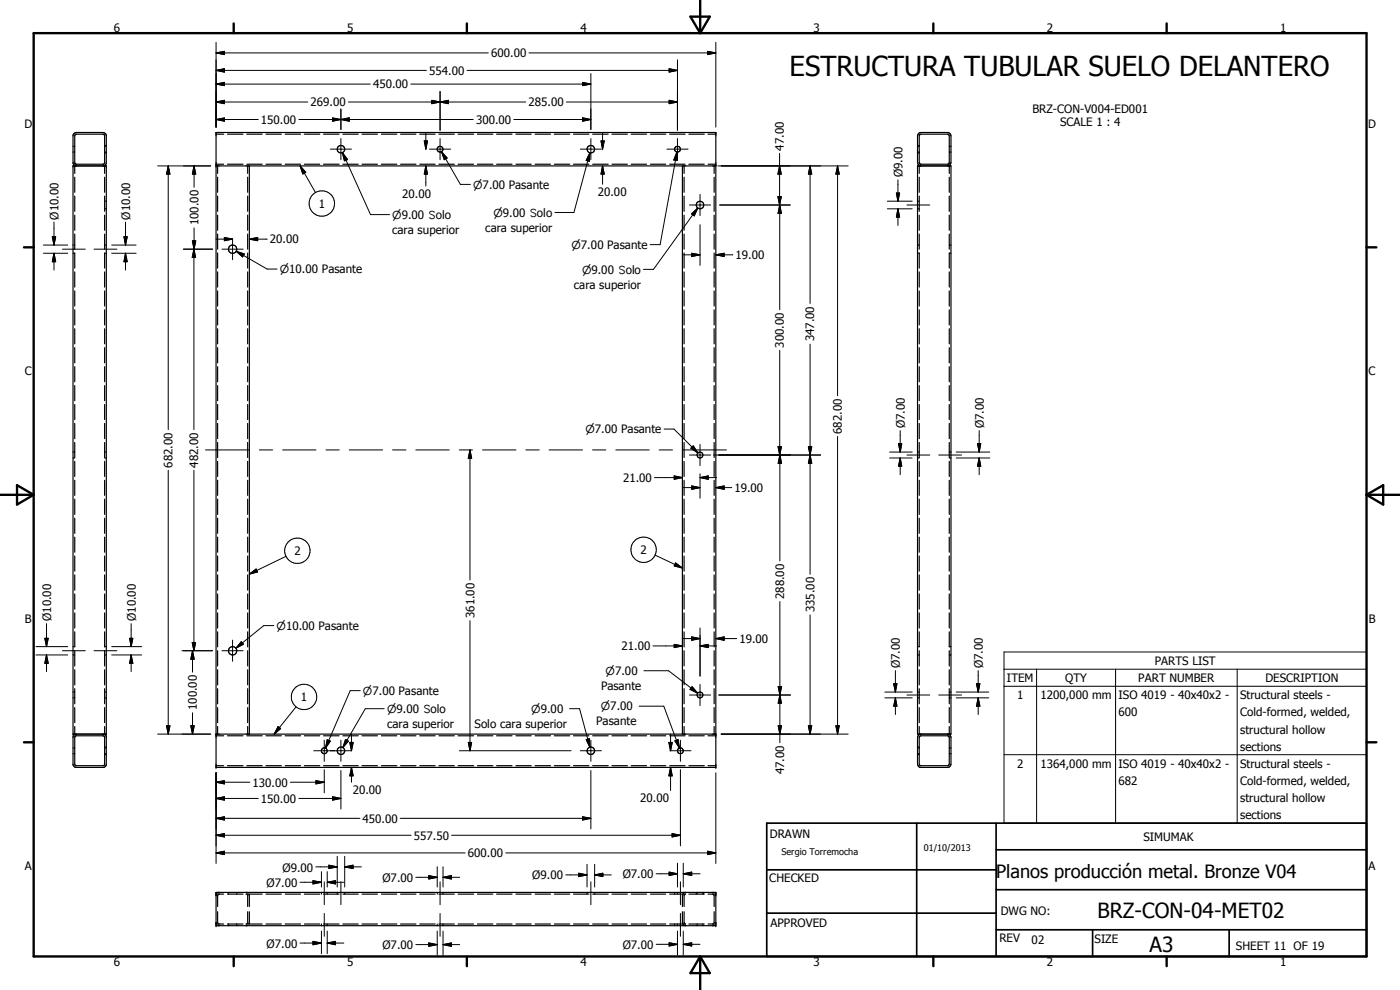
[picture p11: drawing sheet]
<svg xmlns="http://www.w3.org/2000/svg" width="420mm" height="297mm" viewBox="0 0 420 297" stroke-linecap="round" stroke-linejoin="round" font-family="sans-serif">
<g fill="none" stroke="#000" stroke-width=".35">
<path d="M64.8 39.8h150v190.5h-150zM21.9 49.8h10v170.5h-10zM21.9 45.6h.1M21.9 43.9h.1M22.3 45.6h.1M22.3 43.9h.1M22.4 49.8v2.2M22.4 53.2v4.5M22.4 58.8v4.6M22.5 40.5l.4-.2h8l.4 .2v8.6l-.4 .2-8.3-.1-.2-.3zM22.9 49.8l-.8-.4-.2-.4v-8.4l.2-.5 .8-.3h8l.8 .3 .2 .5v8.4l-.2 .4-.8 .4M31.4 43.6h.2"/>
<path d="M31.4 45.6h.2M31.4 43.9h.2M31.4 45.9h.2M31.4 49.8v2.2M31.4 53.2v4.5M31.4 58.8v4.6M31.7 43.6h.2M31.7 45.6h.2M31.7 43.9h.2M31.7 45.9h.2M64.8 49.8h150M64.8 49.3h2.3"/>
<path d="M64.8 40.3h2.3M65.3 49.8v2.2M65.3 53.2v4.5M65.3 58.8v4.6M68.3 49.3h4.6M68.3 40.3h4.6M74.1 49.3h4.6M74.1 40.3h4.6M74.3 49.8v2.2M74.3 53.2v4.5M74.3 58.8v4.6M74.8 49.8v170.5"/>
<path d="M79.8 49.3h4.6M79.8 40.3h4.6M85.6 49.3h4.6M85.6 40.3h4.6M91.3 49.3h4.7M91.3 40.3h4.7M97.1 49.3h4.7M97.1 40.3h4.7M102.9 49.3h4.6M102.9 40.3h4.6M108.7 49.3h4.6M108.7 40.3h4.6"/>
<path d="M114.5 49.3h4.6M114.5 40.3h4.6M120.2 49.3h4.6M120.2 40.3h4.6M126 49.3h4.6M126 40.3h4.6M131.7 49.3h4.6M131.7 40.3h4.6M137.5 49.3h4.6M137.5 40.3h4.6M143.3 49.3h4.6M143.3 40.3h4.6"/>
<path d="M149 49.3h4.7M149 40.3h4.7M154.8 49.3h4.6M154.8 40.3h4.6M160.6 49.3h4.6M160.6 40.3h4.6M166.4 49.3h4.6M166.4 40.3h4.6M172.1 49.3h4.6M172.1 40.3h4.6M177.9 49.3h4.6M177.9 40.3h4.6"/>
<path d="M183.7 49.3h4.6M183.7 40.3h4.6M189.4 49.3h4.6M189.4 40.3h4.6M195.2 49.3h4.6M195.2 40.3h4.6M201 49.3h4.6M201 40.3h4.6M204.8 49.8v170.5M205.3 49.8v2.2M205.3 53.2v4.5M205.3 58.8v4.6"/>
<path d="M206.7 49.3h4.7M206.7 40.3h4.7M212.5 49.3h2.3M212.5 40.3h2.3M214.3 49.8v2.2M214.3 53.2v4.5M214.3 58.8v4.6M275.4 49.8h10v170.5h-10zM275.4 43.6h.1M275.4 45.6h.1M275.4 43.9h.1M275.4 45.9h.1"/>
<path d="M275.7 43.6h.2M275.7 45.6h.2M275.7 43.9h.2M275.7 45.9h.2M275.9 49.8v2.2M275.9 53.2v4.5M275.9 58.8v4.6M276 40.5l.4-.2h8l.4 .2 .1 8.3-.2 .4h-8.6l-.2-.4zM276.4 49.8l-.8-.4-.2-.6v-8l.2-.7 .8-.3h8l.7 .3 .3 .7v8l-.4 .7-.6 .3M284.9 49.8v2.2M284.9 53.2v4.5M284.9 58.8v4.6"/>
<path d="M284.9 45.6h.2M284.9 43.9h.2M285.2 45.6h.2M285.2 43.9h.2M21.9 76h.1M21.9 73.5h.1M22.3 76h.1M22.3 73.5h.1M22.4 64.6v4.5M22.4 70.2v4.6M22.4 75.9v4.5M31.4 76h.2"/>
<path d="M31.4 73.5h.2M31.4 62.7h.2M31.4 60.4h.2M31.4 64.6v4.5M31.4 70.2v4.6M31.4 75.9v4.5M31.7 76h.2M31.7 73.5h.2M31.7 62.7h.2M31.7 60.4h.2M65.3 64.6v4.5M65.3 70.2v4.6"/>
<path d="M65.3 75.9v4.5M74.3 64.6v4.5M74.3 70.2v4.6M74.3 75.9v4.5M205.3 64.6v4.5M205.3 70.2v4.6M205.3 75.9v4.5M214.3 64.6v4.5M214.3 70.2v4.6M214.3 75.9v4.5M275.4 76h.1M275.4 73.5h.1"/>
<path d="M275.4 62.7h.1M275.4 60.4h.1M275.7 76h.2M275.7 73.5h.2M275.7 62.7h.2M275.7 60.4h.2M275.9 64.6v4.5M275.9 70.2v4.6M275.9 75.9v4.5M284.9 76h.2M284.9 73.5h.2M284.9 64.6v4.5"/>
<path d="M284.9 70.2v4.6M284.9 75.9v4.5M285.2 76h.2M285.2 73.5h.2M22.4 81.6v4.5M22.4 87.3v4.5M22.4 93v4.5M22.4 98.6v4.6M31.4 81.6v4.5M31.4 87.3v4.5M31.4 93v4.5M31.4 98.6v4.6"/>
<path d="M65.3 81.6v4.5M65.3 87.3v4.5M65.3 93v4.5M65.3 98.6v4.6M74.3 81.6v4.5M74.3 87.3v4.5M74.3 93v4.5M74.3 98.6v4.6M205.3 81.6v4.5M205.3 87.3v4.5M205.3 93v4.5M205.3 98.6v4.6"/>
<path d="M214.3 81.6v4.5M214.3 87.3v4.5M214.3 93v4.5M214.3 98.6v4.6M275.9 81.6v4.5M275.9 87.3v4.5M275.9 93v4.5M275.9 98.6v4.6M284.9 81.6v4.5M284.9 87.3v4.5M284.9 93v4.5M284.9 98.6v4.6"/>
<path d="M22.4 104.3v4.6M22.4 110v4.6M22.4 115.7v4.5M31.4 104.3v4.6M31.4 110v4.6M31.4 115.7v4.5M65.3 104.3v4.6M65.3 110v4.6M65.3 115.7v4.5M74.3 104.3v4.6M74.3 110v4.6M74.3 115.7v4.5"/>
<path d="M205.3 104.3v4.6M205.3 110v4.6M205.3 115.7v4.5M214.3 104.3v4.6M214.3 110v4.6M214.3 115.7v4.5M275.9 104.3v4.6M275.9 110v4.6M275.9 115.7v4.5M284.9 104.3v4.6M284.9 110v4.6M284.9 115.7v4.5"/>
<path d="M21.9 137.4h.1M21.9 135.6h.1M22.3 137.4h.1M22.3 135.6h.1M22.4 121.4v4.5M22.4 127v4.6M22.4 132.8v4.5M22.4 138.4v4.6M31.4 137.4h.2M31.4 135.6h.2M31.4 121.4v4.5M31.4 127v4.6"/>
<path d="M31.4 132.8v4.5M31.4 138.4v4.6M31.7 137.4h.2M31.7 135.6h.2M65.3 121.4v4.5M65.3 127v4.6M65.3 132.8v4.5M65.3 138.4v4.6M74.3 121.4v4.5M74.3 127v4.6M74.3 132.8v4.5M74.3 138.4v4.6"/>
<path d="M205.3 121.4v4.5M205.3 127v4.6M205.3 132.8v4.5M205.3 138.4v4.6M214.3 121.4v4.5M214.3 127v4.6M214.3 132.8v4.5M214.3 138.4v4.6M275.4 137.4h.1M275.4 135.6h.1M275.7 137.4h.2M275.7 135.6h.2"/>
<path d="M275.9 121.4v4.5M275.9 127v4.6M275.9 132.8v4.5M275.9 138.4v4.6M284.9 121.4v4.5M284.9 127v4.6M284.9 132.8v4.5M284.9 138.4v4.6M284.9 137.4h.2M284.9 135.6h.2M285.2 137.4h.2M285.2 135.6h.2"/>
<path d="M22.4 144.1v4.5M22.4 149.8v4.5M22.4 155.5v4.5M31.4 144.1v4.5M31.4 149.8v4.5M31.4 155.5v4.5M65.3 144.1v4.5M65.3 149.8v4.5M65.3 155.5v4.5M74.3 144.1v4.5M74.3 149.8v4.5M74.3 155.5v4.5"/>
<path d="M205.3 144.1v4.5M205.3 149.8v4.5M205.3 155.5v4.5M214.3 144.1v4.5M214.3 149.8v4.5M214.3 155.5v4.5M275.9 144.1v4.5M275.9 149.8v4.5M275.9 155.5v4.5M284.9 144.1v4.5M284.9 149.8v4.5M284.9 155.5v4.5"/>
<path d="M22.4 161.2v4.5M22.4 166.8v4.6M22.4 172.5v4.6M22.4 178.2v4.6M31.4 161.2v4.5M31.4 166.8v4.6M31.4 172.5v4.6M31.4 178.2v4.6M65.3 161.2v4.5M65.3 166.8v4.6M65.3 172.5v4.6M65.3 178.2v4.6"/>
<path d="M74.3 161.2v4.5M74.3 166.8v4.6M74.3 172.5v4.6M74.3 178.2v4.6M205.3 161.2v4.5M205.3 166.8v4.6M205.3 172.5v4.6M205.3 178.2v4.6M214.3 161.2v4.5M214.3 166.8v4.6M214.3 172.5v4.6M214.3 178.2v4.6"/>
<path d="M275.9 161.2v4.5M275.9 166.8v4.6M275.9 172.5v4.6M275.9 178.2v4.6M284.9 161.2v4.5M284.9 166.8v4.6M284.9 172.5v4.6M284.9 178.2v4.6M21.9 196.5h.1M21.9 194h.1M22.3 196.5h.1M22.3 194h.1"/>
<path d="M22.4 183.9v4.5M22.4 189.6v4.5M22.4 195.2v4.6M31.4 196.5h.2M31.4 194h.2M31.4 183.9v4.5M31.4 189.6v4.5M31.4 195.2v4.6M31.7 196.5h.2M31.7 194h.2M65.3 183.9v4.5M65.3 189.6v4.5"/>
<path d="M65.3 195.2v4.6M74.3 183.9v4.5M74.3 189.6v4.5M74.3 195.2v4.6M205.3 183.9v4.5M205.3 189.6v4.5M205.3 195.2v4.6M214.3 183.9v4.5M214.3 189.6v4.5M214.3 195.2v4.6M275.4 196.5h.1M275.4 194h.1"/>
<path d="M275.7 196.5h.2M275.7 194h.2M275.9 183.9v4.5M275.9 189.6v4.5M275.9 195.2v4.6M284.9 196.5h.2M284.9 194h.2M284.9 183.9v4.5M284.9 189.6v4.5M284.9 195.2v4.6M285.2 196.5h.2M285.2 194h.2"/>
<path d="M21.9 209.4h.1M21.9 207.6h.1M22.3 209.4h.1M22.3 207.6h.1M22.4 201v4.5M22.4 206.6v4.6M22.4 212.3v4.5M22.4 218v2.3M31.4 209.4h.2M31.4 207.6h.2M31.4 201v4.5M31.4 206.6v4.6"/>
<path d="M31.4 212.3v4.5M31.4 218v2.3M31.7 209.4h.2M31.7 207.6h.2M65.3 201v4.5M65.3 206.6v4.6M65.3 212.3v4.5M65.3 218v2.3M74.3 201v4.5M74.3 206.6v4.6M74.3 212.3v4.5M74.3 218v2.3"/>
<path d="M205.3 201v4.5M205.3 206.6v4.6M205.3 212.3v4.5M205.3 218v2.3M214.3 201v4.5M214.3 206.6v4.6M214.3 212.3v4.5M214.3 218v2.3M275.4 209.4h.1M275.4 207.6h.1M275.7 209.4h.2M275.7 207.6h.2"/>
<path d="M275.9 201v4.5M275.9 206.6v4.6M275.9 212.3v4.5M275.9 218v2.3M284.9 201v4.5M284.9 206.6v4.6M284.9 212.3v4.5M284.9 218v2.3M284.9 209.4h.2M284.9 207.6h.2M285.2 209.4h.2M285.2 207.6h.2"/>
<path d="M21.9 224.4h.1M21.9 226.1h.1M22.3 224.4h.1M22.3 226.1h.1M22.6 220.9l8.5-.1 .2 .2 .1 8.4-.2 .3h-8.4l-.3-.2-.1-8.4zM22.7 220.3l-.8 .7v8.5l.8 .8h8.4l.6-.4 .2-.4v-8.5l-.8-.7M31.4 224.4h.2M31.4 224.2h.2M31.4 226.1h.2M31.4 226.4h.2M31.7 224.4h.2M31.7 224.2h.2"/>
<path d="M31.7 226.1h.2M31.7 226.4h.2M64.8 220.3h150M64.8 220.8h2.3M64.8 229.7h2.3M68.3 220.8h4.6M68.3 229.7h4.6M74.1 220.8h4.6M74.1 229.7h4.6M79.8 220.8h4.6M79.8 229.7h4.6M85.6 220.8h4.6"/>
<path d="M85.6 229.7h4.6M91.3 220.8h4.7M91.3 229.7h4.7M97.1 220.8h4.7M97.1 229.7h4.7M102.9 220.8h4.6M102.9 229.7h4.6M108.7 220.8h4.6M108.7 229.7h4.6M114.5 220.8h4.6M114.5 229.7h4.6M120.2 220.8h4.6"/>
<path d="M120.2 229.7h4.6M126 220.8h4.6M126 229.7h4.6M131.7 220.8h4.6M131.7 229.7h4.6M137.5 220.8h4.6M137.5 229.7h4.6M143.3 220.8h4.6M143.3 229.7h4.6M149 220.8h4.7M149 229.7h4.7M154.8 220.8h4.6"/>
<path d="M154.8 229.7h4.6M160.6 220.8h4.6M160.6 229.7h4.6M166.4 220.8h4.6M166.4 229.7h4.6M172.1 220.8h4.6M172.1 229.7h4.6M177.9 220.8h4.6M177.9 229.7h4.6M183.7 220.8h4.6M183.7 229.7h4.6M189.4 220.8h4.6"/>
<path d="M189.4 229.7h4.6M195.2 220.8h4.6M195.2 229.7h4.6M201 220.8h4.6M201 229.7h4.6M206.7 220.8h4.7M206.7 229.7h4.7M212.5 220.8h2.3M212.5 229.7h2.3M275.4 224.4h.1M275.4 224.2h.1M275.4 226.1h.1"/>
<path d="M275.4 226.4h.1M275.7 224.4h.2M275.7 224.2h.2M275.7 226.1h.2M275.7 226.4h.2M276.1 220.9h8.6l.2 .4v8l-.2 .4h-8.6l-.2-.4v-8zM276.2 220.3l-.5 .2-.3 .8v8l.3 .7 .5 .3h8.4l.4-.3 .4-.7v-8l-.4-.8-.4-.2M284.9 224.4h.2M284.9 226.1h.2M285.2 224.4h.2M285.2 226.1h.2M64.8 267.8h150v9.9h-150z"/>
<path d="M64.8 277.2h2.3M64.8 268.3h2.3M64.8 277l.2 .2M65 268.3l-.2 .2M65.3 273.6l.1 3.4M65.3 277.6l.3 .1M65.4 268.5l-.1 3.5M65.6 277.2h.1M65.6 267.8l-.3 .1M65.7 268.3l-.1 .1M68.3 277.2h4.6M68.3 268.3h4.6"/>
<path d="M68.6 267.8v.1M68.6 268.1v.2M68.6 277.2v.3M68.6 277.6v.1M71.1 267.8v.1M71.1 268.1v.2M71.1 277.2v.3M71.1 277.6v.1M73.8 277.2h4.9M73.8 268.3l.3 .1M74.1 268.3h4.6M74.1 267.8l.2 .1"/>
<path d="M74.2 268.5l.1 3.5M74.3 273.6l-.1 3.4M74.3 277.6l-.2 .1M74.7 268.3l.1 3.7M74.7 268.3h.1M74.7 277.2h.1M74.8 273.6l-.1 3.6M79.8 277.2h4.6M79.8 268.3h4.6M85.6 277.2h4.6M85.6 268.3h4.6M91.3 277.2h4.7"/>
<path d="M91.3 268.3h4.7M96.5 267.8v.1M96.5 268.1v.2M96.5 277.2v.3M96.5 277.6v.1M97.1 277.2h4.7M97.1 268.3h4.7M98.2 267.8v.1M98.2 268.1v.2M98.2 277.2v.3M98.2 277.6v.1M101.2 267.8v.1"/>
<path d="M101.2 268.1v.2M102.9 277.2h4.6M102.9 268.3h4.6M103.5 267.8v.1M103.5 268.1v.2M108.7 277.2h4.6M108.7 268.3h4.6M114.5 277.2h4.6M114.5 268.3h4.6M120.2 277.2h4.6M120.2 268.3h4.6M126 277.2h4.6"/>
<path d="M126 268.3h4.6M131.2 267.8v.1M131.2 268.1v.2M131.2 277.2v.3M131.2 277.6v.1M131.7 277.2h4.6M131.7 268.3h4.6M133 267.8v.1M133 268.1v.2M133 277.2v.3M133 277.6v.1M137.5 277.2h4.6"/>
<path d="M137.5 268.3h4.6M143.3 277.2h4.6M143.3 268.3h4.6M149 277.2h4.7M149 268.3h4.7M154.8 277.2h4.6M154.8 268.3h4.6M160.6 277.2h4.6M160.6 268.3h4.6M166.4 277.2h4.6M166.4 268.3h4.6M172.1 277.2h4.6"/>
<path d="M172.1 268.3h4.6M176.2 267.8v.1M176.2 268.1v.2M177.9 277.2h4.6M177.9 268.3h4.6M178.5 267.8v.1M178.5 268.1v.2M183.7 277.2h4.6M183.7 268.3h4.6M189.4 277.2h4.6M189.4 268.3h4.6M195.2 277.2h4.6"/>
<path d="M195.2 268.3h4.6M201 277.2h4.8M201 268.3h4.6M202.5 267.8v.1M202.5 268.1v.2M202.5 277.2v.3M202.5 277.6v.1M203.3 267.8v.1M203.3 268.1v.2M203.3 277.2v.3M203.3 277.6v.1M204.2 267.8v.1"/>
<path d="M204.2 268.1v.2M204.2 277.2v.3M204.2 277.6v.1M204.8 273.6l.2 3.6M205 268.3l-.2 3.7M205.1 267.8v.1M205.1 268.1v.2M205.1 277.2v.3M205.1 277.6v.1M205.3 273.6l.1 3.4M205.3 277.6l.3 .1M205.4 268.5l-.1 3.5"/>
<path d="M205.6 267.8l-.3 .1M205.8 268.3l-.2 .1M206.7 277.2h4.7M206.7 268.3h4.7M208.9 267.8v.1M208.9 268.1v.2M209.2 267.8v.1M209.2 268.1v.2M209.2 277.2v.3M209.2 277.6v.1M210.9 267.8v.1M210.9 268.1v.2"/>
<path d="M210.9 277.2v.3M210.9 277.6v.1M211.2 267.8v.1M211.2 268.1v.2M212.5 277.2h2.3M212.5 268.3h2.3M214 268.3l.1 .1M214 267.8l.3 .1M214.1 277.2h-.1M214.2 268.5l.1 3.5M214.3 273.6l-.1 3.4M214.3 277.6l-.3 .1"/>
<path d="M214.7 268.3l.1 .5M214.8 276.8l-.1 .4"/>
<circle cx="102.3" cy="44.8" r="1.13"/>
<circle cx="132.1" cy="44.7" r=".88"/>
<circle cx="177.3" cy="44.7" r="1.13"/>
<circle cx="203.3" cy="44.7" r=".88"/>
<circle cx="69.8" cy="74.8" r="1.26"/>
<circle cx="210.1" cy="61.5" r="1.13"/>
<circle cx="210.1" cy="136.5" r=".88"/>
<circle cx="69.8" cy="195.3" r="1.26"/>
<circle cx="210.1" cy="208.5" r=".86"/>
<circle cx="97.3" cy="225.3" r=".87"/>
<circle cx="102.3" cy="225.3" r="1.14"/>
<circle cx="177.3" cy="225.3" r="1.14"/>
<circle cx="204.2" cy="225.3" r=".87"/>
</g>
<g fill="#000">
<circle cx="21.9" cy="49.8" r=".18"/>
<circle cx="31.9" cy="49.8" r=".18"/>
<circle cx="64.8" cy="49.8" r=".18"/>
<circle cx="21.9" cy="220.3" r=".18"/>
<circle cx="31.9" cy="220.3" r=".18"/>
<circle cx="64.8" cy="220.3" r=".18"/>
<circle cx="64.8" cy="230.3" r=".18"/>
<circle cx="214.8" cy="230.3" r=".18"/>
<circle cx="214.8" cy="220.3" r=".18"/>
<circle cx="64.8" cy="277.7" r=".18"/>
<circle cx="64.8" cy="267.8" r=".18"/>
<circle cx="214.8" cy="277.7" r=".18"/>
<circle cx="214.8" cy="267.8" r=".18"/>
</g>
<g fill="none" stroke="#000" stroke-width=".71">
<path d="M10.1 9.9h400v277.1h-400zM70.1 7v2.9M140.1 7v2.9M207.2 5h5.8l-2.9 4.9zM210.1 0v9.9M280.1 7v2.9M350.1 7v2.9M7.2 74.2h2.9M410.1 74.2h3M.1 148.5h10M5.1 145.6l5 2.9-5 2.9zM410.1 148.5h10"/>
<path d="M410.1 148.5l5-2.9v5.8zM7.2 222.7h2.9M410.1 222.7h3M70.1 287v2.9M140.1 287v2.9M210.1 287v10M210.1 287l2.9 5h-5.8zM280.1 287v2.9M350.1 287v2.9"/>
</g>
<path d="M230.1 247h180v40h-180zM275.1 247v40M298.9 255h111.2M298.9 247v40M230.1 274h68.8M230.1 261h68.8M298.9 279h111.2M298.9 267h111.2M327.9 279v8M368.9 279v8" fill="none" stroke="#000" stroke-width=".51"/>
<g fill="none" stroke="#000" stroke-width=".3">
<path d="M64.8 15.9l2.5-.5v1zM64.8 15.9h81.7M64.8 12.7v25.4M158.7 15.9h56.1M203.3 17.9v21.2M212.3 15.4l2.5 .5-2.5 .5zM214.8 12.7v25.4M64.8 35.9l2.5-.5v1zM64.8 30.6l2.5-.5v1zM64.8 25.2l2.5-.5v1zM64.8 21.1l2.5-.5v1zM64.8 35.9h12.7"/>
<path d="M64.8 30.6h27.6M64.8 25.2h46.3M64.8 21.1h63.2M89.7 35.9h52.3M99.8 35.4l2.5 .5-2.5 .5zM99.8 35.4v1l5-1.1v1.1zM102.3 35.9l2.5-.6v1.1zM102.3 32.7v6.2M104.6 30.6h53.2M123.3 25.2h54M127.8 39.8v4.9M129.6 30.1l2.5 .5-2.5 .5z"/>
<path d="M129.6 30.1l5 1v-1l-5 1zM132.1 30.6l2.5-.5v1zM132.1 27.4v11.7M140.2 21.1h63.1M154.2 35.9h23.1M170 30.6h33.3M174.8 24.7l2.5 .5-2.5 .5zM174.8 35.3l2.5 .6-2.5 .5zM177.3 22.1v16.8M180.8 39.8v4.9M200.8 20.6l2.5 .5-2.5 .5zM200.8 30.1l2.5 .5-2.5 .5z"/>
<path d="M47.3 49.8h15.9M50.5 49.8l.5 2.4h-1zM50.5 49.8v79.1M58.2 49.8l.5 2.4h-1zM58.2 49.8v6.4M90.1 49.8l1.7 1.9-.9 .5zM90.1 49.8l4.6 8M99.1 44.7h6.4M102.3 41.6v6.3M102.8 45.8l1.5 2.1-.9 .4zM102.8 45.8l8.4 18.6h5.7M127.3 42.3h1l-.5 2.4z"/>
<path d="M127.8 49.8l.5 2.4h-1zM127.8 49.8v6M128.9 44.7h6.3M132.1 41.6v6.3M132.5 45.5l1.7 1.9-.9 .5zM132.5 45.5l5.7 9.8h3M174.1 44.7h6.4M177 45.8l-.1 2.6-1-.3zM177 45.8l-4.8 18h-5.7M177.3 41.6v6.3M180.4 42.3h.9l-.5 2.4zM180.8 49.8l.5 2.4h-.9z"/>
<path d="M180.8 49.8v5.5M200.1 44.7h6.4M203.1 45.6l.1 2.6-1-.2zM203.1 45.6l-5 27.8h-3M203.3 41.6v6.3M210.1 58.3v6.4M215.4 49.8h39.1M233.5 59h1l-.5 2.5zM234 49.8l.5 2.4h-1zM234 46v15.5M243.1 49.8l.5 2.4h-1zM243.1 49.8v41.3"/>
<path d="M251.4 49.8l.5 2.4h-1zM251.4 49.8v68.9M269 57.9h1l-.5 2.5zM269.5 54v6.4M13 76h7.3M13 73.5h7.3M15.7 71h1l-.5 2.5zM16.2 76l.5 2.5h-1zM16.2 66.6v6.9M16.2 76v5M18.7 74.8h6.9M28.2 74.8h6.9"/>
<path d="M33.5 76h7.3M33.5 73.5h7.3M37.2 71h1l-.5 2.5zM37.7 76l.5 2.5h-1zM37.7 66.6v6.9M37.7 76v5M55 74.8h8.8M57.7 72.3h1l-.5 2.5zM57.7 72.3l1 5h-1l1-5zM58.2 74.8l.5 2.5h-1zM58.2 68.4v60.5M64.8 71.8h5"/>
<path d="M66.6 74.8h6.4M67.3 71.2l2.5 .6-2.5 .4zM69.8 71.6v6.3M70.9 75.4l2.4 .8-.5 .9zM70.9 75.4l9.3 5.3h2.9M74.8 71.8l2.5-.6v1zM74.8 71.8h5.4M205.1 76.5h5M206.9 61.5h6.4M207.5 64.2l1.9-1.8-1 2.4zM207.6 76l2.5 .5-2.5 .5zM209.4 62.4l-13.3 18.4h-3"/>
<path d="M210.1 67.4v12.2M214.8 76.5l2.5-.5v1zM214.8 76.5h5.1M216 61.5h21.2M234 61.5l.5 2.5h-1zM234 61.5v31.4M266.3 60.4h7.5M266.3 62.7h7.5M269.5 62.7l.5 2.5h-1zM269.5 62.7v4.9M272.2 61.5h6.8M234 105.1v63.2"/>
<path d="M243.1 103.3v69M61.7 135h13.1M77.8 135h4M84.8 135h10M97.8 135h4M104.8 135h10M117.8 135h4M124.8 135h10M137.8 135h4M141 135l.6 2.5h-1.1zM141 135v39M144.8 135h10"/>
<path d="M157.8 135h4M164.8 135h10M177.8 135h4M184.8 135h10M197.8 135h4M199.3 128.7h3l7.2 7.2M204.8 135h13.2M206.9 136.5h6.4M208.1 133.8l1.4 2.1-2.2-1.4zM210.1 133.3v6.4M214.1 136.5h32.2M233.5 134h1l-.5 2.5z"/>
<path d="M233.5 134l1.1 5h-1.1l1-5zM234 136.5l.6 2.5h-1.1zM242.6 134h1l-.5 2.5zM242.6 134l1 5h-1l1-5zM243.1 136.5l.5 2.5h-1zM251.4 130.9v89.4M267 135.6h6.8M267 137.4h6.8M269.7 133.1h.9l-.4 2.5zM270.2 137.4l.4 2.5h-.9zM270.2 129.2v6.4M270.2 137.4v5"/>
<path d="M272.2 136.5h6.8M281.7 136.5h6.9M287 135.6h10M287 137.4h10M293.4 133.1h.9l-.4 2.5zM293.9 137.4l.4 2.5h-.9zM293.9 129.2v6.4M293.9 137.4v5M50.5 141.1v79.2M58.2 141.1v54.1M196.4 143.3h8.4M202.3 142.8l2.5 .5-2.5 .5z"/>
<path d="M205.1 146.3h5M207.6 145.8l2.5 .5-2.5 .5zM210.1 143.3l2.4-.5v1zM210.1 142.2v7.3M210.1 143.3h5M214.8 146.3l2.5-.5v1zM214.8 146.3h4.8M74.8 172.3l2.1-1.6 .4 .9zM85.8 166.9l-11 5.4M196.6 166.5l8.2 3.9M202.8 168.9l2 1.5-2.5-.6zM10.8 196.5h9.5"/>
<path d="M10.8 194h9.5M13.5 191.5h1l-.5 2.5zM14 196.5l.5 2.5h-1zM14 187.1v6.9M14 196.5v5M18.7 195.2h6.9M28.2 195.2h6.9M33.5 196.5h9M33.5 194h9M38.9 191.5h1l-.5 2.5zM39.4 196.5l.5 2.5h-1zM39.4 187.1v6.9"/>
<path d="M39.4 196.5v5M54.6 195.2h9.2M57.7 192.8h1l-.5 2.4zM57.8 195.2l.5 2.6h-1zM57.8 195.2v6.5M66.6 195.2h6.4M69.8 192.1v6.3M72.4 192.5l.7 .8-2.3 1.2zM82.2 187.7h-3l-8.4 6.8M141 186.2v39.1M195.9 193.8h8.9M202.3 193.3l2.5 .5-2.5 .5z"/>
<path d="M205.1 191.6h5M207.6 191.1l2.5 .5-2.5 .5zM210.1 193.8l2.4-.5v1zM210.1 188.4v14.5M210.1 193.8h5M214.8 191.6l2.5-.5v1zM214.8 191.6h6.3M234 180.5v42.3M243.1 184.5v35.8M301.3 195.6h108.8v51.4h-108.8zM50 217.8h1l-.5 2.5zM57.3 217.8h1l-.5 2.5z"/>
<path d="M57.8 213.9v6.4M83.5 218l.7 .6-1.9 1.7zM88.8 212.1l-6.5 8.2M108.1 207.2h-3l-7.4 17.3M115.3 212.6h-5.7l-6.7 11.7M170.9 212.6h3l3.1 11.6M191.8 211.9h7.4l4.7 12.6M193.2 201.3h7.4l8.8 6.7M206.9 208.5h6.4M207.7 206l1.7 2-2.3-1.2zM210.1 205.4v6.3M215.7 208.5h21.5"/>
<path d="M233.5 217.8h1l-.5 2.5zM233.5 206h1.1l-.6 2.5zM234 208.5l.5 2.5h-1zM242.6 217.8h1l-.5 2.5zM250.9 217.8h1l-.5 2.5zM265.5 207.6h8.3M265.5 209.4h8.3M268.2 205.1h1l-.5 2.5zM268.7 209.4l.5 2.5h-1zM268.7 201.2v6.4M268.7 209.4v5M272.2 208.5h6.8"/>
<path d="M281.7 208.5h6.9M287 207.6h9.7M287 209.4h9.7M293.1 205.1h1l-.5 2.5zM293.6 209.4l.5 2.5h-1zM293.6 201.2v6.4M293.6 209.4v5M301.3 200.8h108.8M301.3 205.9h108.8M311.1 200.8v46.2M334.8 200.8v46.2M371.3 200.8v46.2"/>
<path d="M47.3 220.3h15.9M64.8 234.7l2.5-.5v1zM64.8 239.6l2.5-.5v1zM64.8 231.9v27.2M64.8 234.7h10.2M64.8 239.6h12.7M87.2 234.7h10.1M89.7 239.6h12.6M94.1 225.3h11.4M94.8 234.2l2.5 .5-2.5 .5zM97.3 222.1v6.3M97.3 230.9v7"/>
<path d="M98.2 222l.9 .4-1.4 2.1zM99.8 239.1l2.5 .5-2.5 .5zM102.3 222.1v6.3M102.3 231.2v11.5M103.7 221.9l.9 .5-1.7 1.9zM105 222.8h1l-.5 2.5zM105.5 230.3l.5 2.5h-1zM105.5 220.3v5M105.5 230.3v4.4M137.9 225.3h33.5M140.5 222.8h1.1l-.6 2.5zM174.1 225.3h6.4"/>
<path d="M175.9 221.9l1-.3 .1 2.6zM177.3 222.1v6.3M177.3 231.2v17.5M200.7 222.8h1l-.5 2.5zM201 225.3h6.4M201.2 230.3l.5 2.5h-1zM201.2 220.3v5M201.2 230.3v6.9M202.6 222.3l.9-.4 .4 2.6zM204.2 222.1v6.3M204.2 230.9v22.9M214.8 231.9v27.2"/>
<path d="M216.4 220.3h38.1M301.3 226.4h108.8M64.8 255.9l2.5-.5v1zM64.8 245.5l2.5-.4v.9zM64.8 250.6l2.5-.5v1zM64.8 255.9h74.8M64.8 245.5h43.2M64.8 250.6h58.6M98.7 259.6l2.5 .5-2.5 .5zM101.2 256.9v9.2M103.5 256.9v9.2M120.1 245.5h57.2"/>
<path d="M135.5 250.6h68.7M151.8 255.9h63M174.8 245.1l2.5 .4-2.5 .5zM176.2 259.3v6.8M178.5 259.3v6.8M201.7 250.1l2.5 .5-2.5 .5zM203.3 259v7.1M205.1 259v7.1M212.3 255.4l2.5 .5-2.5 .5zM90 264.7h6.5M93.9 264.2l2.6 .5-2.6 .5zM94.8 260.1h6.4"/>
<path d="M96.5 261.5v4.6M96.5 279.4v6.7M97.3 264.6v6.8M97.3 274.1v6.8M98.2 264.7l2.5-.5v1zM98.2 264.7h5M98.2 261.5v4.6M98.2 279.4v6.7M102.3 264.6v6.8M103.5 260.1l2.4-.5v1zM103.5 260.1h4.9M124.8 263.2h6.4"/>
<path d="M128.7 262.7l2.5 .5-2.5 .5zM131.2 260.1v6M131.2 279.4v7.2M132.1 264.6v6.8M132.1 274.1v6.8M133 263.2l2.5-.5v1zM133 263.2h5M133 260.1v6M133 279.4v7.2M169.8 262.5h6.4M173.7 262l2.5 .5-2.5 .5zM177.3 264.6v6.8"/>
<path d="M178.5 262.5l2.4-.5v1zM178.5 262.5h5M196.9 262.2h6.4M200.8 261.7l2.5 .5-2.5 .5zM203.3 279.4v7.1M204.2 264.6v6.8M204.2 274.1v6.8M205.1 262.2l2.5-.5v1zM205.1 262.2h5M205.1 279.4v7.1M90 283h6.5M93.9 282.4l2.6 .6-2.6 .5z"/>
<path d="M98.2 283l2.5-.6v1.1zM98.2 283h5M124.8 283.4h6.4M128.7 282.9l2.5 .5-2.5 .5zM133 283.4l2.5-.5v1zM133 283.4h5M196.9 283.3h6.4M200.8 282.9l2.5 .4-2.5 .5zM205.1 283.3l2.5-.4v.9zM205.1 283.3h5"/>
<circle cx="96.6" cy="61.1" r="3.8"/>
<circle cx="89.3" cy="165.2" r="3.8"/>
<circle cx="193.1" cy="164.9" r="3.8"/>
<circle cx="91.2" cy="209.1" r="3.8"/>
</g>
<g fill="#000">
<path d="M64.8 15.9l2.5-.5v1zM212.3 15.4l2.5 .5-2.5 .5zM64.8 35.9l2.5-.5v1zM64.8 30.6l2.5-.5v1zM64.8 25.2l2.5-.5v1zM64.8 21.1l2.5-.5v1zM99.8 35.4l2.5 .5-2.5 .5zM102.3 35.9l2.5-.6v1.1zM129.6 30.1l2.5 .5-2.5 .5zM132.1 30.6l2.5-.5v1zM174.8 24.7l2.5 .5-2.5 .5zM174.8 35.3l2.5 .6-2.5 .5z"/>
<path d="M200.8 20.6l2.5 .5-2.5 .5zM200.8 30.1l2.5 .5-2.5 .5zM50.5 49.8l.5 2.4h-1zM58.2 49.8l.5 2.4h-1zM90.1 49.8l1.7 1.9-.9 .5zM102.8 45.8l1.5 2.1-.9 .4zM127.3 42.3h1l-.5 2.4zM127.8 49.8l.5 2.4h-1zM132.5 45.5l1.7 1.9-.9 .5zM177 45.8l-.1 2.6-1-.3zM180.4 42.3h.9l-.5 2.4zM180.8 49.8l.5 2.4h-.9z"/>
<path d="M203.1 45.6l.1 2.6-1-.2zM233.5 59h1l-.5 2.5zM234 49.8l.5 2.4h-1zM243.1 49.8l.5 2.4h-1zM251.4 49.8l.5 2.4h-1zM269 57.9h1l-.5 2.5zM15.7 71h1l-.5 2.5zM16.2 76l.5 2.5h-1zM37.2 71h1l-.5 2.5zM37.7 76l.5 2.5h-1zM57.7 72.3h1l-.5 2.5zM58.2 74.8l.5 2.5h-1z"/>
<path d="M67.3 71.2l2.5 .6-2.5 .4zM70.9 75.4l2.4 .8-.5 .9zM74.8 71.8l2.5-.6v1zM207.6 76l2.5 .5-2.5 .5zM207.5 64.2l1.9-1.8-1 2.4zM214.8 76.5l2.5-.5v1zM234 61.5l.5 2.5h-1zM269.5 62.7l.5 2.5h-1zM141 135l.6 2.5h-1.1zM208.1 133.8l1.4 2.1-2.2-1.4zM233.5 134h1l-.5 2.5zM234 136.5l.6 2.5h-1.1z"/>
<path d="M242.6 134h1l-.5 2.5zM243.1 136.5l.5 2.5h-1zM269.7 133.1h.9l-.4 2.5zM270.2 137.4l.4 2.5h-.9zM293.4 133.1h.9l-.4 2.5zM293.9 137.4l.4 2.5h-.9zM202.3 142.8l2.5 .5-2.5 .5zM207.6 145.8l2.5 .5-2.5 .5zM210.1 143.3l2.4-.5v1zM214.8 146.3l2.5-.5v1zM74.8 172.3l2.1-1.6 .4 .9zM202.8 168.9l2 1.5-2.5-.6z"/>
<path d="M13.5 191.5h1l-.5 2.5zM14 196.5l.5 2.5h-1zM38.9 191.5h1l-.5 2.5zM39.4 196.5l.5 2.5h-1zM57.7 192.8h1l-.5 2.4zM57.8 195.2l.5 2.6h-1zM72.4 192.5l.7 .8-2.3 1.2zM202.3 193.3l2.5 .5-2.5 .5zM207.6 191.1l2.5 .5-2.5 .5zM210.1 193.8l2.4-.5v1zM214.8 191.6l2.5-.5v1zM50 217.8h1l-.5 2.5z"/>
<path d="M57.3 217.8h1l-.5 2.5zM83.5 218l.7 .6-1.9 1.7zM207.7 206l1.7 2-2.3-1.2zM233.5 217.8h1l-.5 2.5zM233.5 206h1.1l-.6 2.5zM234 208.5l.5 2.5h-1zM242.6 217.8h1l-.5 2.5zM250.9 217.8h1l-.5 2.5zM268.2 205.1h1l-.5 2.5zM268.7 209.4l.5 2.5h-1zM293.1 205.1h1l-.5 2.5zM293.6 209.4l.5 2.5h-1z"/>
<path d="M64.8 234.7l2.5-.5v1zM64.8 239.6l2.5-.5v1zM94.8 234.2l2.5 .5-2.5 .5zM98.2 222l.9 .4-1.4 2.1zM103.7 221.9l.9 .5-1.7 1.9zM105 222.8h1l-.5 2.5zM105.5 230.3l.5 2.5h-1zM140.5 222.8h1.1l-.6 2.5zM175.9 221.9l1-.3 .1 2.6zM200.7 222.8h1l-.5 2.5zM201.2 230.3l.5 2.5h-1zM202.6 222.3l.9-.4 .4 2.6z"/>
<path d="M64.8 255.9l2.5-.5v1zM64.8 245.5l2.5-.4v.9zM64.8 250.6l2.5-.5v1zM99.8 239.1l2.5 .5-2.5 .5zM103.5 260.1l2.4-.5v1zM174.8 245.1l2.5 .4-2.5 .5zM201.7 250.1l2.5 .5-2.5 .5zM212.3 255.4l2.5 .5-2.5 .5zM93.9 264.2l2.6 .5-2.6 .5zM98.7 259.6l2.5 .5-2.5 .5zM98.2 264.7l2.5-.5v1zM128.7 262.7l2.5 .5-2.5 .5z"/>
<path d="M133 263.2l2.5-.5v1zM173.7 262l2.5 .5-2.5 .5zM178.5 262.5l2.4-.5v1zM200.8 261.7l2.5 .5-2.5 .5zM205.1 262.2l2.5-.5v1zM93.9 282.4l2.6 .6-2.6 .5zM98.2 283l2.5-.6v1.1zM128.7 282.9l2.5 .5-2.5 .5zM133 283.4l2.5-.5v1zM200.8 282.9l2.5 .4-2.5 .5zM205.1 283.3l2.5-.4v.9z"/>
</g>
<text font-size="8.2" x="237" y="22.8">ESTRUCTURA TUBULAR SUELO DELANTERO</text>
<g font-size="6.3">
<text x="329.4" y="275.4">BRZ-CON-04-MET02</text>
<text x="345" y="285.6">A3</text>
</g>
<text font-size="5.5" x="298.9" y="263.4">Planos producción metal. Bronze V04</text>
<g font-size="3.5">
<text x="34.2" y="9.6">6</text>
<text x="104.2" y="9.6">5</text>
<text x="174.2" y="9.6">4</text>
<text x="244.2" y="9.6">3</text>
<text x="314.2" y="9.6">2</text>
<text x="384.2" y="9.6">1</text>
<text x="147.4" y="17.2">600.00</text>
<text x="128.8" y="22.4">554.00</text>
<text x="112" y="26.5">450.00</text>
<text x="93.2" y="31.9">269.00</text>
<text x="158.6" y="31.9">285.00</text>
<text x="309.8" y="33.8">BRZ-CON-V004-ED001</text>
<text x="7.3" y="38.4">D</text>
<text x="78.3" y="37.2">150.00</text>
<text x="142.9" y="37.2">300.00</text>
<text x="318.1" y="37.9">SCALE 1 : 4</text>
<text x="410.6" y="38.4">D</text>
<text x="235.2" y="45.3" transform="rotate(-90 235.2 45.3)">47.00</text>
<text x="270.9" y="53.2" transform="rotate(-90 270.9 53.2)">Ø9.00</text>
<text x="120.7" y="59.3">20.00</text>
<text x="179.4" y="58.7">20.00</text>
<text x="17.6" y="65.9" transform="rotate(-90 17.6 65.9)">Ø10.00</text>
<text x="39.1" y="65.9" transform="rotate(-90 39.1 65.9)">Ø10.00</text>
<text x="95.7" y="62.4">1</text>
<text x="59.6" y="67.6" transform="rotate(-90 59.6 67.6)">100.00</text>
<text x="117.7" y="70.1">cara superior</text>
<text x="145.6" y="69.5">cara superior</text>
<text x="81" y="73">20.00</text>
<text x="220.7" y="77.8">19.00</text>
<text x="172.2" y="86.6">cara superior</text>
<text x="235.3" y="104.4" transform="rotate(-90 235.3 104.4)">300.00</text>
<text x="244.4" y="102.4" transform="rotate(-90 244.4 102.4)">347.00</text>
<text x="7.4" y="112.6">C</text>
<text x="410.7" y="112.6">C</text>
<text x="252.6" y="130.2" transform="rotate(-90 252.6 130.2)">682.00</text>
<text x="271.5" y="128.4" transform="rotate(-90 271.5 128.4)">Ø7.00</text>
<text x="295.2" y="128.4" transform="rotate(-90 295.2 128.4)">Ø7.00</text>
<text x="51.8" y="140.3" transform="rotate(-90 51.8 140.3)">682.00</text>
<text x="59.5" y="140.3" transform="rotate(-90 59.5 140.3)">482.00</text>
<text x="187" y="144.7">21.00</text>
<text x="220.4" y="147.6">19.00</text>
<text x="88.3" y="166.5">2</text>
<text x="192.2" y="166.2">2</text>
<text x="235.3" y="179.7" transform="rotate(-90 235.3 179.7)">288.00</text>
<text x="142.4" y="185.5" transform="rotate(-90 142.4 185.5)">361.00</text>
<text x="244.4" y="183.7" transform="rotate(-90 244.4 183.7)">335.00</text>
<text x="7.4" y="186.9">B</text>
<text x="15.4" y="186.4" transform="rotate(-90 15.4 186.4)">Ø10.00</text>
<text x="40.8" y="186.4" transform="rotate(-90 40.8 186.4)">Ø10.00</text>
<text x="410.8" y="186.9">B</text>
<text x="186.5" y="195.1">21.00</text>
<text x="221.9" y="192.9">19.00</text>
<text x="270.1" y="200.4" transform="rotate(-90 270.1 200.4)">Ø7.00</text>
<text x="295" y="200.4" transform="rotate(-90 295 200.4)">Ø7.00</text>
<text x="346.6" y="199.5">PARTS LIST</text>
<text x="180.4" y="207">Pasante</text>
<text x="302.2" y="204.6">ITEM</text>
<text x="305.3" y="209.8">1</text>
<text x="312.3" y="209.8">1200,000 mm</text>
<text x="319.6" y="204.6">QTY</text>
<text x="335.7" y="209.8">ISO 4019 - 40x40x2 -</text>
<text x="341.6" y="204.6">PART NUMBER</text>
<text x="372.2" y="209.8">Structural steels -</text>
<text x="379.8" y="204.6">DESCRIPTION</text>
<text x="59" y="213.1" transform="rotate(-90 59 213.1)">100.00</text>
<text x="90.3" y="210.4">1</text>
<text x="335.7" y="214.9">600</text>
<text x="372.2" y="214.9">Cold-formed, welded,</text>
<text x="116.2" y="218.4">cara superior</text>
<text x="142.4" y="218.4">Solo cara superior</text>
<text x="178.9" y="217.6">Pasante</text>
<text x="372.2" y="220.1">structural hollow</text>
<text x="372.2" y="225.2">sections</text>
<text x="235.3" y="232.3" transform="rotate(-90 235.3 232.3)">47.00</text>
<text x="305.3" y="230.3">2</text>
<text x="312.3" y="230.3">1364,000 mm</text>
<text x="335.7" y="230.3">ISO 4019 - 40x40x2 -</text>
<text x="372.2" y="230.3">Structural steels -</text>
<text x="75.8" y="236">130.00</text>
<text x="105.9" y="238.1">20.00</text>
<text x="335.7" y="235.5">682</text>
<text x="372.2" y="235.5">Cold-formed, welded,</text>
<text x="78.3" y="240.8">150.00</text>
<text x="192.1" y="240.6">20.00</text>
<text x="372.2" y="240.6">structural hollow</text>
<text x="372.2" y="245.7">sections</text>
<text x="108.8" y="246.8">450.00</text>
<text x="124.2" y="251.9">557.50</text>
<text x="231" y="251.5">DRAWN</text>
<text x="140.4" y="257.2">600.00</text>
<text x="343.1" y="252.3">SIMUMAK</text>
<text x="7.4" y="261.1">A</text>
<text x="84.8" y="261.5">Ø9.00</text>
<text x="159.8" y="263.9">Ø9.00</text>
<text x="186.9" y="263.5">Ø7.00</text>
<text x="410.7" y="261.1">A</text>
<text x="80" y="266.1">Ø7.00</text>
<text x="114.8" y="264.6">Ø7.00</text>
<text x="230.9" y="264.6">CHECKED</text>
<text x="300.3" y="274.5">DWG NO:</text>
<text x="231.3" y="278.3">APPROVED</text>
<text x="80" y="284.4">Ø7.00</text>
<text x="114.8" y="284.8">Ø7.00</text>
<text x="186.9" y="284.7">Ø7.00</text>
<text x="299.9" y="282.6">REV</text>
<text x="309.6" y="283.3">02</text>
<text x="328.5" y="283.1">SIZE</text>
<text x="370.9" y="285.1">SHEET 11 OF 19</text>
<text x="34.2" y="289.9">6</text>
<text x="104.2" y="289.9">5</text>
<text x="174.2" y="289.9">4</text>
<text x="244.2" y="289.9">3</text>
<text x="314.2" y="289.9">2</text>
<text x="384.2" y="289.9">1</text>
</g>
<g font-size="3.3">
<text x="142" y="56.6">n7.00 Pasante</text>
<text x="117.7" y="65.7">n9.00 Solo</text>
<text x="148.1" y="65.1">n9.00 Solo</text>
<text x="171.5" y="74.7">n7.00 Pasante</text>
<text x="84" y="82">n10.00 Pasante</text>
<text x="174.7" y="82.1">n9.00 Solo</text>
<text x="175.7" y="130">n7.00 Pasante</text>
<text x="83" y="189">n10.00 Pasante</text>
<text x="181.8" y="202.5">n7.00</text>
<text x="108.9" y="208.5">n7.00 Pasante</text>
<text x="116.2" y="213.9">n9.00 Solo</text>
<text x="159.5" y="213.9">n9.00</text>
<text x="180.3" y="213.1">n7.00</text>
</g>
<g font-size="2.7">
<text x="234.5" y="256.6">Sergio Torremocha</text>
<text x="277.2" y="255.3">01/10/2013</text>
</g>
</svg>
